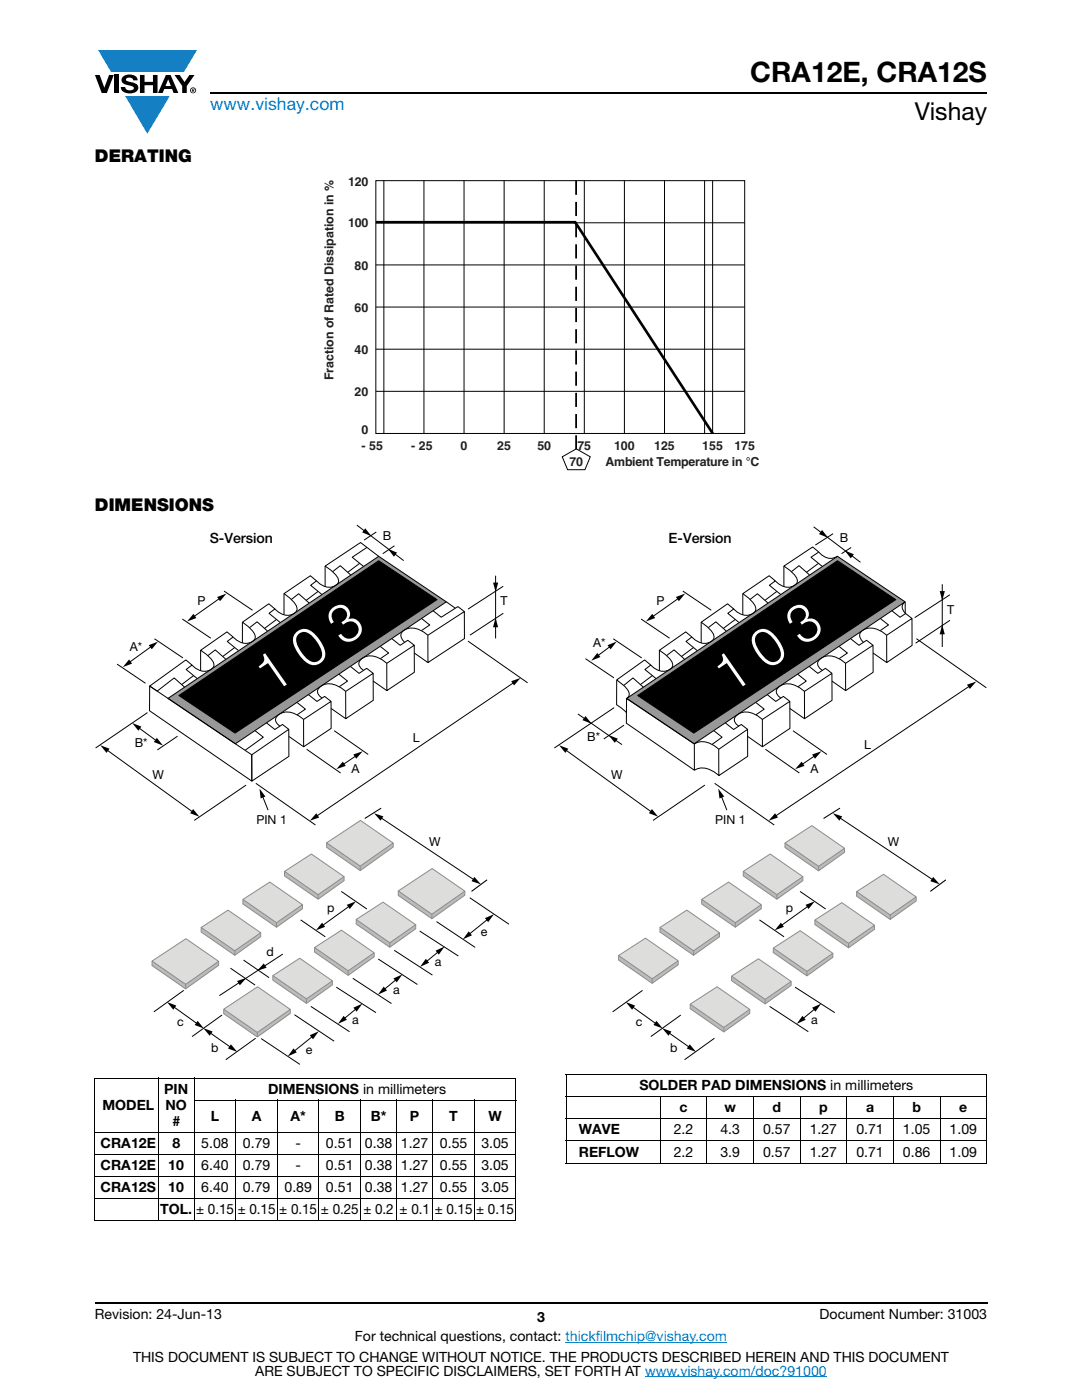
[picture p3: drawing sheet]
<svg xmlns="http://www.w3.org/2000/svg" width="216mm" height="279mm" viewBox="0 0 216 279" stroke-linecap="round" stroke-linejoin="round" font-family="sans-serif">
<g fill="#147fc3">
<path d="M19.6 10h19.7l-2.6 4.3h-1.1h-13.5z"/>
<path d="M25 19.2h8.9l-4.5 7.5z"/>
</g>
<g fill="#000">
<path d="M18.9 15h1l.9 2.5 1-2.5h.9l-1.4 3.6h-1zM22.9 15h.9v3.6h-.9zM24.6 15.3a2.1 2.1 0 0 1 2.8 .3l.1 .4h-.9a.79 .79 0 0 0-.7-.5 .79 .79 0 0 0-.8 .4l.3 .3 1 .2a1.08 1.08 0 0 1 1.2 1 1.08 1.08 0 0 1-1.1 1.2 1.73 1.73 0 0 1-2.4-1.2h.9a.96 .96 0 0 0 .8 .6 .96 .96 0 0 0 .9-.4 1.31 1.31 0 0 0-1.2-.6 1.03 1.03 0 0 1-1.1-.6 1.03 1.03 0 0 1 .2-1.1zM27.9 15h.9v1.3h1.7v-1.3h.9v3.6h-.9v-1.6h-1.7v1.6h-.9zM34.8 15h1.1l.9 1.4 1-1.4h1l-1.5 2.2v1.4h-.9v-1.4z"/>
<path d="M33.6 15.9l.5 1.3h-1.1zM33.1 15l-1.6 3.6h1l.3-.8h1.5l.3 .8h1l-1.6-3.6z"/>
<path d="M38.4 17.8h.2v.2h-.2zM38.3 17.7v.7h.1v-.3l.4 .3-.2-.3 .2-.2-.1-.2z"/>
<path d="M38.1 18a.46 .46 0 0 1 .9 0 .46 .46 0 0 1-.9 0zM37.9 18a.6 .6 0 0 0 1.2 0 .6 .6 0 0 0-1.2 0z"/>
</g>
<path d="M42 18.6h155M18.9 260h178.1" fill="none" stroke="#000" stroke-width=".36"/>
<path d="M112.8 267.9h32.3M128.7 274.8h36.3" fill="none" stroke="#007ec4" stroke-width=".2"/>
<path d="M64.4 35.1h87.1v58.7h-87.1z" fill="#fff"/>
<g fill="none" stroke="#000" stroke-width=".2">
<path d="M75 36.1h73.6v50.4h-73.6zM76.6 36.1v50.4M84.6 36.1v50.4M92.6 36.1v50.4M100.6 36.1v50.4M108.6 36.1v50.4M116.6 36.1v50.4M124.6 36.1v50.4M132.6 36.1v50.4M140.6 36.1v50.4M142.2 36.1v50.4M75 52.9h73.6"/>
<path d="M75 44.5h73.6M75 78.1h73.6M75 69.7h73.6M75 61.3h73.6M112.2 91.2l2.8-1.6 2.8 1.6-1.1 2.5h-3.4z"/>
</g>
<path d="M115 36.1v55" fill="none" stroke="#000" stroke-width=".35" stroke-dasharray="2.8 1.4" stroke-linecap="butt"/>
<path d="M75 44.4h39.8l27.4 42.1" fill="none" stroke="#000" stroke-width=".53"/>
<path d="M19 104.7h177.9v107.8h-177.9z" fill="#fff"/>
<path d="M33.5 139.4l42.1-28.4 13.5 9.1-42.1 28.3z" fill="#989898"/>
<path d="M29.9 136.9l20.3 13.7v5.3l-20.4-14.1zM33.5 139.4l42.1-28.4 13.5 9.1-42.1 28.3zM35.7 138.8l39.9-26.9 11.6 7.8-40.3 26.6z" fill="none" stroke="#000" stroke-width=".2"/>
<path d="M35.7 138.8l39.9-26.9 11.6 7.8-40.3 26.6z" fill="#000"/>
<path d="M30.3 191.8l13.3 .1v.8l-6.6 4.7-6.7-4.7z" fill="#babbba"/>
<path d="M30.3 191.8v.9l6.7 4.7 6.6-4.7v-.8M37 196.4v1" fill="none" stroke="#8c8c8c" stroke-width=".2"/>
<path d="M40.1 185.1l11.9 1.1v.8l-5.2 3.6-6.7-4.6z" fill="#babbba"/>
<path d="M40.1 185.1v.9l6.7 4.6 5.2-3.6v-.8M46.8 189.7v.9" fill="none" stroke="#8c8c8c" stroke-width=".2"/>
<path d="M30.3 191.8l6.8-4.5 6.5 4.6-6.6 4.5z" fill="#dddddc"/>
<path d="M30.3 191.8l6.8-4.5 6.5 4.6-6.6 4.5z" fill="none" stroke="#8c8c8c" stroke-width=".2"/>
<path d="M40.1 185.1l5.4-3.5 6.5 4.6-5.2 3.5z" fill="#dddddc"/>
<path d="M40.1 185.1l5.4-3.5 6.5 4.6-5.2 3.5z" fill="none" stroke="#8c8c8c" stroke-width=".2"/>
<path d="M48.5 179.5l11.9 1.1v.8l-5.2 3.6-6.7-4.6z" fill="#babbba"/>
<path d="M48.5 179.5v.9l6.7 4.6 5.2-3.6v-.8M55.2 184.1v.9" fill="none" stroke="#8c8c8c" stroke-width=".2"/>
<path d="M48.5 179.5l5.3-3.5 6.6 4.6-5.2 3.5z" fill="#dddddc"/>
<path d="M48.5 179.5l5.3-3.5 6.6 4.6-5.2 3.5z" fill="none" stroke="#8c8c8c" stroke-width=".2"/>
<path d="M56.8 173.9l11.9 1.1v.8l-5.2 3.7-6.7-4.7z" fill="#babbba"/>
<path d="M56.8 173.9v.9l6.7 4.7 5.2-3.7v-.8M63.5 178.6v.9" fill="none" stroke="#8c8c8c" stroke-width=".2"/>
<path d="M56.8 173.9l5.3-3.5 6.6 4.6-5.2 3.6z" fill="#dddddc"/>
<path d="M56.8 173.9l5.3-3.5 6.6 4.6-5.2 3.6z" fill="none" stroke="#8c8c8c" stroke-width=".2"/>
<path d="M65.2 168.2l13.3 .1v.8l-6.6 4.6-6.7-4.6z" fill="#babbba"/>
<path d="M65.2 168.2v.9l6.7 4.6 6.6-4.6v-.8M71.9 172.8v.9" fill="none" stroke="#8c8c8c" stroke-width=".2"/>
<path d="M65.2 168.2l6.7-4.5 6.6 4.6-6.6 4.5z" fill="#dddddc"/>
<path d="M65.2 168.2l6.7-4.5 6.6 4.6-6.6 4.5z" fill="none" stroke="#8c8c8c" stroke-width=".2"/>
<path d="M44.6 201.4l13.3 .1v.8l-6.6 4.6-6.7-4.6z" fill="#babbba"/>
<path d="M44.6 201.4v.9l6.7 4.6 6.6-4.6v-.8M51.3 206v.9" fill="none" stroke="#8c8c8c" stroke-width=".2"/>
<path d="M54.4 194.7l11.9 1.1v.8l-5.2 3.7-6.7-4.7z" fill="#babbba"/>
<path d="M54.4 194.7v.9l6.7 4.7 5.2-3.7v-.8M61.1 199.4v.9" fill="none" stroke="#8c8c8c" stroke-width=".2"/>
<path d="M44.6 201.4l6.8-4.5 6.5 4.6-6.6 4.5z" fill="#dddddc"/>
<path d="M44.6 201.4l6.8-4.5 6.5 4.6-6.6 4.5z" fill="none" stroke="#8c8c8c" stroke-width=".2"/>
<path d="M54.4 194.7l5.4-3.5 6.5 4.6-5.2 3.6z" fill="#dddddc"/>
<path d="M54.4 194.7l5.4-3.5 6.5 4.6-5.2 3.6z" fill="none" stroke="#8c8c8c" stroke-width=".2"/>
<path d="M62.8 189.1l11.9 1.1v.8l-5.2 3.6-6.7-4.6z" fill="#babbba"/>
<path d="M62.8 189.1v.9l6.7 4.6 5.2-3.6v-.8M69.5 193.7v.9" fill="none" stroke="#8c8c8c" stroke-width=".2"/>
<path d="M62.8 189.1l5.3-3.5 6.6 4.6-5.2 3.5z" fill="#dddddc"/>
<path d="M62.8 189.1l5.3-3.5 6.6 4.6-5.2 3.5z" fill="none" stroke="#8c8c8c" stroke-width=".2"/>
<path d="M71.1 183.5l11.9 1.1v.8l-5.2 3.7-6.7-4.7z" fill="#babbba"/>
<path d="M71.1 183.5v.9l6.7 4.7 5.2-3.7v-.8M77.8 188.1v1" fill="none" stroke="#8c8c8c" stroke-width=".2"/>
<path d="M71.1 183.5l5.3-3.5 6.6 4.6-5.2 3.5z" fill="#dddddc"/>
<path d="M71.1 183.5l5.3-3.5 6.6 4.6-5.2 3.5z" fill="none" stroke="#8c8c8c" stroke-width=".2"/>
<path d="M79.5 177.8l13.3 .1v.8l-6.6 4.7-6.7-4.7z" fill="#babbba"/>
<path d="M79.5 177.8v.9l6.7 4.7 6.6-4.7v-.8M86.2 182.5v.9" fill="none" stroke="#8c8c8c" stroke-width=".2"/>
<path d="M79.5 177.8l6.7-4.5 6.6 4.6-6.6 4.6z" fill="#dddddc"/>
<path d="M79.5 177.8l6.7-4.5 6.6 4.6-6.6 4.6z" fill="none" stroke="#8c8c8c" stroke-width=".2"/>
<path d="M68.1 177.9l5.1 3.5M36.7 197.6l-6 4.3M46 193.2l4.9 3.4M48.6 191.6l5.1 3.5M60 183.6l4.9 3.4M44.3 202.6l-6 4.3M51 207.2l-6 4.3" fill="none" stroke="#000" stroke-width=".2"/>
<path d="M72.8 163.3l3.3-2z" fill="#dddddc"/>
<path d="M76.1 161.3l-3.3 2" fill="none" stroke="#000" stroke-width=".2"/>
<path d="M94.1 177.9l3.1-2.3z" fill="#babbba"/>
<g fill="none" stroke="#000" stroke-width=".2">
<path d="M43.9 119.4l-5.3 3.7M44.7 118l5.7 3.8M56.7 118.5v4.2M58.1 119.6l1.5-1.1 2.1 1.8M63.5 118l-2.4 1.8M64.2 118.6l-2.2-1.8 1.2-.9-1.3-1-5.2 3.6 .6 .4a5.5 5.5 0 0 1 1.9 2.3 1.64 1.64 0 0 1-2.1 1.6 4 4 0 0 1-2.2-1.3M64.9 113v4.1M66.4 114.1l1.5-1.2 2.1 1.8M71.2 104.8l9.3 7.1M71.8 112.4l-2.4 1.8M73.2 109.2l-2.9 2 2.2 1.8M75.1 106.2l-2.5 1.6"/>
<path d="M75.6 111l-3.7-2.7-7 4.7 .6 .4a5.5 5.5 0 0 1 2 2.2 1.62 1.62 0 0 1-2.1 1.6 4 4 0 0 1-2.2-1.3M78.7 108.9l-2.3 1.6M98.9 114.9v12.5M100.4 117l-7 4.6M23.4 132.5l5.6 3.9M30.3 129l-4.5 3.2M30.8 127.5l5.7 3.8M36.4 123.5l5.7 3.9M38.6 134.8l-2.4 1.8M39.4 135.4l-2.3-1.8 1.2-.9-1.2-1-7.2 5.2 1.5 1 3.4-2.6 2 1.8M40 129.8v4.1M41.5 130.8l1.5-1.1 2 1.8"/>
<path d="M46.5 127.1l-1.2 .9 2.3 1.8M46.5 127.1l-1.2-1-5.3 3.7 .6 .4a5.4 5.4 0 0 1 2.1 2.2 1.63 1.63 0 0 1-2.2 1.6 3.9 3.9 0 0 1-2.2-1.3M46.8 129.2l-2.4 1.8M48.4 124.2v4.1M49.8 125.2l1.5-1.1 2.1 1.8M55.2 123.6l-2.4 1.8M55.9 124.2l-2.2-1.8 1.2-.9-1.3-1-5.2 3.7 .6 .4a5.3 5.3 0 0 1 1.9 2.2 1.65 1.65 0 0 1-2.1 1.6 4 4 0 0 1-2.3-1.3M61.6 138.6l1.6 1.4 1.6-1 1.2 1M67.6 134.5l1.7 1.4-1.6 1.1M69 138l-.5-.4a3.9 3.9 0 0 0-4.4-.7l-.6 .5a1.46 1.46 0 0 0 .8 1.9M69 138l5.5-3.6v5.4l-5.5 3.6zM69.9 133l1.7 1.4 1.6-1 1.2 1"/>
<path d="M74.5 135.9l2.7 1.9M75.9 129l1.6 1.3-1.6 1.1M77.2 132.4l-.5-.4a3.9 3.9 0 0 0-4.4-.6l-.5 .5a1.52 1.52 0 0 0 .7 1.9M77.2 132.4l5.5-3.6v5.4l-5.5 3.6zM78.2 127.5l1.6 1.3 1.6-1 1.2 1M82.7 130.3l2.7 1.9M84.1 123.4l1.6 1.3-1.6 1.1M85.4 126.8l-.5-.4a3.8 3.8 0 0 0-4.3-.6 1.49 1.49 0 0 0 .1 2.4M85.4 126.8l7.3-4.8v5.4l-7.3 4.8zM86.4 121.9l1.6 1.3 3.4-2.1 1.3 .9M89.1 120.1l1.8 1.3M93.4 127.9l11.9 8.4"/>
<path d="M100.4 122.4l-6.6 4.4M102.6 136.2l-39.5 26.7M21.3 149.6l17.2 12.5M27.6 145.2l3.7 2.7M29.4 142.2l-10.3 7.1M35.4 146.9l-4 2.8M49.1 156.7l-10.3 7M50.2 150.6l7.4-5v5.3l-7.4 5zM50.9 145.8l1.6 1.3-3.6 2.6M51 156.3l12 8.3M52.4 158.8l1.1 2.9M53.2 144.3l1.6 1.3 1.6-1 1.2 1"/>
<path d="M57.7 147l2.9 2M59.3 140.2l1.6 1.3-1.6 1.1M60.6 143.6l-.5-.4a3.9 3.9 0 0 0-4.4-.6l-.5 .5a1.4 1.4 0 0 0 .7 1.8M60.6 143.6l5.5-3.6v5.4l-5.5 3.6zM61.2 149.5l6.8 4.8M66.1 141.4l2.9 2M66.7 145.8l6.8 4.8M71.1 150.8l-2.7 1.8M75.9 163.2l18.8 12.4M93.7 179.2l7.9 5.2M97.2 175.6l-3.1 2.3M56.4 190.4l-12.6 8.3"/>
<path d="M67.1 197l7.9 5.1M69.8 180.8l-5.5 4M70.4 195.2l7.7 5.1M75.5 191.4l7.8 5.1M78.7 189.7l7.6 4.9M79.1 195.5l-2.5 2M83.7 185.8l7.8 5M87.1 183.9l7.7 5.2M87.5 189.9l-2.5 2.1M97.4 183.4l-3.8 3.1M34.6 200.9l4.8 3.5M41.9 206.1l4.2 2.9"/>
<path d="M52.1 207.3l7.7 5.1M58.8 202.5l7.9 5.3M62 200.8l7.7 5.1M62.4 206.8l-3.8 3M71.1 201.3l-2.5 2"/>
</g>
<g fill="#000">
<path d="M43.3 119.1l1.9-.6-1.3 1.5zM72.9 105.4l1.2 1.6-1.8-.8zM77.4 109.5l1.8 .8-.6 .8zM98.4 116.3h1l-.5 1.9zM25.8 131.6l.6 .8-1.9 .7zM29.7 128.8l1.8-.7-1.2 1.5zM38.6 122.5l.6 .8-1.9 .7zM98.9 123.3l.5 1.9h-1zM102 135.9l1.9-.6-1.3 1.5zM20 148.7l1.9 .7-.6 .9zM26.4 144.3l1.8 .7-.6 .8zM31.3 147.3l1.2 1.5-1.8-.7z"/>
<path d="M51.8 157.4l1.2 1.6-1 .3zM68.4 152l.6 .9-1.9 .6zM70.5 150.6l1.9-.7-1.3 1.5zM38.5 161.5l1.3 1.5-1.9-.7zM63.1 162.3l.6 .9-1.9 .6zM74.6 162.3l1.9 .6-.6 .9zM94.7 175l1.3 1.5-1.9-.6zM47.3 195.8l1.9-.6-1.3 1.4zM52.6 192.3l.6 .8-1.9 .6zM64.3 184.1l.6 .9-1.9 .7zM69.2 180.6l1.8-.7-1.2 1.5zM76.6 196.9l.6 .8-1.8 .8z"/>
<path d="M78.5 195.3l1.8-.8-1.1 1.6zM85 191.3l.6 .8-1.8 .9zM86.9 189.7l1.8-.8-1.1 1.6zM93.5 185.9l.7 .8-1.8 .8zM96.8 183.2l1.8-.8-1.2 1.6zM33.3 200l1.9 .7-.6 .8zM39.4 203.7l1.3 1.6-1.9-.7zM40.6 205.2l1.8 .7-.6 .8zM46.1 208.4l1.3 1.5-1.9-.6zM58.6 209.2l.6 .8-1.8 .8zM61.8 206.6l1.8-.8-1.1 1.6zM68.6 202.7l.6 .8-1.8 .8z"/>
<path d="M70.5 201.1l1.8-.8-1.1 1.6z"/>
</g>
<path d="M125.1 139.4l42-28.4 13.5 9.1-42.1 28.3z" fill="#989898"/>
<path d="M125 139.4l13.5 9.1 .1 5.2-13.6-9.4zM125.1 139.4l42-28.4 13.5 9.1-42.1 28.3zM127.2 138.8l39.9-26.9 11.6 7.8-40.3 26.6z" fill="none" stroke="#000" stroke-width=".2"/>
<path d="M127.2 138.8l39.9-26.9 11.6 7.8-40.3 26.6z" fill="#000"/>
<path d="M131.7 185.1l11.9 1.1v.8l-5.2 3.6-6.7-4.6z" fill="#babbba"/>
<path d="M131.7 185.1v.9l6.7 4.6 5.2-3.6v-.8M138.4 189.7v.9" fill="none" stroke="#8c8c8c" stroke-width=".2"/>
<path d="M131.7 185.1l5.3-3.5 6.6 4.6-5.2 3.5z" fill="#dddddc"/>
<path d="M131.7 185.1l5.3-3.5 6.6 4.6-5.2 3.5z" fill="none" stroke="#8c8c8c" stroke-width=".2"/>
<path d="M140 179.5l11.9 1.1v.8l-5.2 3.6-6.7-4.6z" fill="#babbba"/>
<path d="M140 179.5v.9l6.7 4.6 5.2-3.6v-.8M146.7 184.1v.9" fill="none" stroke="#8c8c8c" stroke-width=".2"/>
<path d="M140 179.5l5.4-3.5 6.5 4.6-5.2 3.5z" fill="#dddddc"/>
<path d="M140 179.5l5.4-3.5 6.5 4.6-5.2 3.5z" fill="none" stroke="#8c8c8c" stroke-width=".2"/>
<path d="M148.3 173.9l11.9 1.1v.8l-5.2 3.7-6.7-4.7z" fill="#babbba"/>
<path d="M148.3 173.9v.9l6.7 4.7 5.2-3.7v-.8M155 178.6v.9" fill="none" stroke="#8c8c8c" stroke-width=".2"/>
<path d="M148.3 173.9l5.4-3.5 6.5 4.6-5.2 3.6z" fill="#dddddc"/>
<path d="M148.3 173.9l5.4-3.5 6.5 4.6-5.2 3.6z" fill="none" stroke="#8c8c8c" stroke-width=".2"/>
<path d="M159.6 177.9l5.2 3.5M128.2 197.6l-6 4.3M151.5 183.6l5 3.4M135.8 202.6l-5.9 4.3M142.6 207.2l-6 4.3" fill="none" stroke="#000" stroke-width=".2"/>
<path d="M164.3 163.3l3.3-2z" fill="#dddddc"/>
<path d="M167.6 161.3l-3.3 2" fill="none" stroke="#000" stroke-width=".2"/>
<path d="M185.6 177.9l3.1-2.3z" fill="#babbba"/>
<g fill="none" stroke="#000" stroke-width=".2">
<path d="M135.5 119.4l-5.3 3.7M136.2 118l5.7 3.8M148.2 118.5v4.2M149.7 119.6l1.4-1.1 2.1 1.8M155 118l-2.4 1.8M155.8 118.6l-2.3-1.8 1.2-.9-1.2-1-5.3 3.6 .6 .4a5.5 5.5 0 0 1 2 2.3 1.64 1.64 0 0 1-2.1 1.6 4 4 0 0 1-2.3-1.3M156.4 113v4.1M157.9 114.1l1.5-1.2 2.1 1.8M162.4 105.1l9.3 7.1M163.3 112.4l-2.4 1.8M163.4 110.2l-1.6 1 2.3 1.8M166.2 106.5l-3.5 2.3"/>
<path d="M167.1 111a2.78 2.78 0 0 1-3.7-.8l-1.2-1-5.8 3.8 .6 .4a5.5 5.5 0 0 1 2.1 2.2 1.62 1.62 0 0 1-2.1 1.6 4 4 0 0 1-2.3-1.3M169.9 109.3l-2 1.2M188 116.6v12.5M189.5 118.7l-7 4.6M116.8 131.5l5.7 3.8M121.8 129l-2.6 1.9M122.4 127.5l5.6 3.8M123.1 135.7l-.1 5 2 1.5M124.5 136.8a2.17 2.17 0 0 1 .9 2.2l-.3 .4M127.9 123.5l5.7 3.9M130.2 134.8l-2.4 1.8M130.9 135.4l-2.2-1.8 1.2-.9-1.3-1-5.5 4 1.4 1.1 1.8-1.5 2.1 1.8"/>
<path d="M131.6 129.8v4.1M133 130.8l1.5-1.1 2.1 1.8M138.1 127.1l-1.2 .9 2.2 1.8M138.1 127.1l-1.3-1-5.2 3.7 .6 .4a5.4 5.4 0 0 1 2 2.2 1.63 1.63 0 0 1-2.1 1.6 3.9 3.9 0 0 1-2.2-1.3M138.4 129.2l-2.4 1.8M139.9 124.2v4.1M141.4 125.2l1.4-1.1 2.1 1.8M146.7 123.6l-2.4 1.8M147.5 124.2l-2.3-1.8 1.2-.9-1.2-1-5.3 3.7 .6 .4a5.3 5.3 0 0 1 1.9 2.2 1.65 1.65 0 0 1-2.1 1.6 4 4 0 0 1-2.2-1.3M153.1 138.6l1.7 1.4 1.5-1 1.3 1M159.2 134.5l1.7 1.4-1.7 1.1M160.5 138l5.5-3.6v5.4l-5.5 3.6z"/>
<path d="M160.5 138l-.4-.4a3.9 3.9 0 0 0-4.5-.7l-.5 .5a1.46 1.46 0 0 0 .7 1.9M161.5 133l1.7 1.4 1.5-1 1.3 1M166 135.9l2.7 1.9M167.4 129l1.7 1.3-1.7 1.1M168.7 132.4l5.5-3.6v5.4l-5.5 3.6zM168.7 132.4l-.4-.4a3.9 3.9 0 0 0-4.4-.6l-.6 .5a1.52 1.52 0 0 0 .8 1.9M169.7 127.5l1.7 1.3 1.5-1 1.3 1M174.2 130.3l2.7 1.9M175.6 123.4l1.7 1.3-1.7 1.1M176.9 126.8l5.1-3.4v5.4l-5.1 3.4zM176.9 126.8l-.4-.4a3.8 3.8 0 0 0-4.4-.6 1.49 1.49 0 0 0 .2 2.4M177.9 121.9l1.7 1.3 1.1-.8 1.3 1"/>
<path d="M180.6 120.1a1.49 1.49 0 0 0 .2 2.4M180.6 120.1v2.3M182.9 127.5l13.9 9.8M189.6 123.8l-6.9 4.6M193.5 136.9l-38.8 26M112.8 149.6l17.3 12.5M115.3 142.5l8.8 6.1M122.6 141.2l-12 8.1M124.5 144.7l-4 2.8M138.6 148.5a4 4 0 0 1 4.7 .9l.1 .1M138.6 153.7a4 4 0 0 1 4.7 .9l.1 .2M140.6 156.7l-10.3 7"/>
<path d="M142.4 145.8l1.7 1.3-2 1.5M142.6 156.3l11.9 8.4M143.4 149.5l5.8-3.9v5.3l-5.8 3.9zM143.9 158.8l1.1 2.9M144.7 144.3l1.7 1.3 1.5-1 1.3 1M149.2 147l2.9 2M150.8 140.2l1.7 1.3-1.7 1.1M152.1 143.6l-.4-.4a3.9 3.9 0 0 0-4.4-.6l-.6 .5a1.4 1.4 0 0 0 .7 1.8M152.1 143.6l5.5-3.6v5.4l-5.5 3.6zM152.7 149.5l6.8 4.8M157.6 141.4l2.9 2M158.2 145.8l6.8 4.8"/>
<path d="M162.6 150.8l-2.6 1.8M167.5 163.2l18.7 12.4M188.7 175.6l-3.1 2.3M158.6 197l8 5.1M161.3 180.8l-5.5 4M126.1 200.9l4.9 3.5M133.4 206.1l4.2 2.9M153.6 200.8l7.7 5.1M162.7 201.3l-2.5 2"/>
</g>
<g fill="#000">
<path d="M134.9 119.1l1.8-.6-1.2 1.5zM164 105.8l1.2 1.5-1.8-.7zM168.6 109.9l1.8 .7-.6 .8zM187.5 118h1l-.5 1.9zM119.2 130.3l.6 .8-1.8 .8zM121.2 128.8l1.9-.8-1.3 1.6zM130.1 122.5l.6 .8-1.8 .7zM188 124.7l.5 1.9h-1zM192.9 136.6l1.9-.6-1.3 1.5zM111.6 148.7l1.8 .7-.6 .9zM116.8 142.9l1.3 1.5-1.9-.7zM121.4 146.7l1.9 .7-.6 .8z"/>
<path d="M143.3 157.4l1.2 1.6-.9 .3zM160 152l.5 .9-1.8 .6zM162 150.6l1.9-.7-1.3 1.5zM130.1 161.5l1.2 1.5-1.8-.7zM154.7 162.3l.5 .9-1.8 .6zM166.2 162.3l1.9 .6-.6 .9zM186.2 175l1.3 1.5-1.9-.6zM155.8 184.1l.6 .9-1.8 .7zM160.7 180.6l1.9-.7-1.3 1.5zM124.9 200l1.8 .7-.6 .8zM131 203.7l1.2 1.6-1.8-.7zM132.1 205.2l1.9 .7-.6 .8z"/>
<path d="M137.6 208.4l1.3 1.5-1.9-.6zM160.1 202.7l.7 .8-1.8 .8zM162.1 201.1l1.8-.8-1.2 1.6z"/>
</g>
<path d="M123.4 190.7l11.9 1v.8l-5.2 3.7-6.7-4.6z" fill="#babbba"/>
<path d="M123.4 190.7v.9l6.7 4.6 5.2-3.7v-.8M130.1 195.3v.9" fill="none" stroke="#8c8c8c" stroke-width=".2"/>
<path d="M123.4 190.7l5.4-3.5 6.5 4.5-5.2 3.6z" fill="#dddddc"/>
<path d="M123.4 190.7l5.4-3.5 6.5 4.5-5.2 3.6z" fill="none" stroke="#8c8c8c" stroke-width=".2"/>
<path d="M156.6 168.2l11.9 1.1v.8l-5.2 3.7-6.7-4.7z" fill="#babbba"/>
<path d="M156.6 168.2v.9l6.7 4.7 5.2-3.7v-.8M163.3 172.9v.9" fill="none" stroke="#8c8c8c" stroke-width=".2"/>
<path d="M156.6 168.2l5.4-3.4 6.5 4.5-5.2 3.6z" fill="#dddddc"/>
<path d="M156.6 168.2l5.4-3.4 6.5 4.5-5.2 3.6z" fill="none" stroke="#8c8c8c" stroke-width=".2"/>
<path d="M146 194.8l11.9 1.1v.8l-5.2 3.7-6.7-4.7z" fill="#babbba"/>
<path d="M146 194.8v.9l6.7 4.7 5.2-3.7v-.8M152.7 199.5v.9" fill="none" stroke="#8c8c8c" stroke-width=".2"/>
<path d="M146 194.8l5.3-3.5 6.6 4.6-5.2 3.6z" fill="#dddddc"/>
<path d="M146 194.8l5.3-3.5 6.6 4.6-5.2 3.6z" fill="none" stroke="#8c8c8c" stroke-width=".2"/>
<path d="M154.3 189.2l11.9 1.1v.8l-5.2 3.7-6.7-4.7z" fill="#babbba"/>
<path d="M154.3 189.2v.9l6.7 4.7 5.2-3.7v-.8M161 193.9v.9" fill="none" stroke="#8c8c8c" stroke-width=".2"/>
<path d="M154.3 189.2l5.4-3.5 6.5 4.6-5.2 3.6z" fill="#dddddc"/>
<path d="M154.3 189.2l5.4-3.5 6.5 4.6-5.2 3.6z" fill="none" stroke="#8c8c8c" stroke-width=".2"/>
<path d="M162.6 183.6l11.9 1.1v.8l-5.2 3.7-6.7-4.7z" fill="#babbba"/>
<path d="M162.6 183.6v.9l6.7 4.7 5.2-3.7v-.8M169.3 188.3v.9" fill="none" stroke="#8c8c8c" stroke-width=".2"/>
<path d="M162.6 183.6l5.4-3.5 6.5 4.6-5.2 3.6z" fill="#dddddc"/>
<path d="M162.6 183.6l5.4-3.5 6.5 4.6-5.2 3.6z" fill="none" stroke="#8c8c8c" stroke-width=".2"/>
<path d="M137.7 200.4l11.9 1.1v.8l-5.2 3.6-6.7-4.6z" fill="#babbba"/>
<path d="M137.7 200.4v.9l6.7 4.6 5.2-3.6v-.8M144.4 205v.9" fill="none" stroke="#8c8c8c" stroke-width=".2"/>
<path d="M137.7 200.4l5.4-3.5 6.5 4.6-5.2 3.5z" fill="#dddddc"/>
<path d="M137.7 200.4l5.4-3.5 6.5 4.6-5.2 3.5z" fill="none" stroke="#8c8c8c" stroke-width=".2"/>
<path d="M170.9 178l11.9 1v.8l-5.2 3.7-6.7-4.6z" fill="#babbba"/>
<path d="M170.9 178v.9l6.7 4.6 5.2-3.7v-.8M177.6 182.6v.9" fill="none" stroke="#8c8c8c" stroke-width=".2"/>
<path d="M170.9 178l5.4-3.5 6.5 4.5-5.2 3.6z" fill="#dddddc"/>
<path d="M170.9 178l5.4-3.5 6.5 4.5-5.2 3.6z" fill="none" stroke="#8c8c8c" stroke-width=".2"/>
<g fill="none" stroke="#000" stroke-width=".2">
<path d="M18.9 215.2h84.1M18.9 215.3v28.2M31.6 215.1v28.6M38.7 219.6h64.3M38.8 215.1v28.6M47.1 219.5v24.2M55.4 219.5v24.2M63.6 219.5v24.2M71.9 219.5v24.2M79.2 219.5v24.2M86.4 219.5v24.2M94.7 219.5v24.2"/>
<path d="M103 215.3v28.2M112.9 214.5h84.1M112.9 218.9h84.1M112.9 214.6v17.4M131.7 218.8v13.4M141.1 218.8v13.4M150.3 218.8v13.4M159.7 218.8v13.4M169 218.8v13.4M178.3 218.8v13.4M187.6 218.8v13.4M196.9 214.6v17.4"/>
<path d="M18.9 225.9h84.1M18.9 230.3h84.1M18.9 234.8h84.1M18.9 239.2h84.1M112.9 223.3h84.1M112.9 227.7h84.1M112.9 232.1h84.1M18.9 243.6h84.1"/>
</g>
<g font-size="10.8" fill="#fff">
<text x="54.3" y="138.6" transform="rotate(-34 54.3 138.6)">1 0 3</text>
<text x="145.8" y="138.6" transform="rotate(-34 145.8 138.6)">1 0 3</text>
</g>
<text font-size="5.6" x="149.7" y="16.4">CRA12E, CRA12S</text>
<text font-size="4.9" x="182.5" y="24">Vishay</text>
<text font-size="3.5" fill="#007ec4" x="42" y="21.9">www.vishay.com</text>
<g font-size="3.5">
<text x="18.9" y="32.3">DERATING</text>
<text x="18.9" y="101.9">DIMENSIONS</text>
</g>
<g font-size="2.8">
<text x="41.8" y="108.4">S-Version</text>
<text x="133.4" y="108.4">E-Version</text>
<text x="20.4" y="221.5">MODEL</text>
<text x="32.8" y="218.3">PIN</text>
<text x="33" y="221.5">NO</text>
<text x="53.5" y="218.3">DIMENSIONS in millimeters</text>
<text x="127.6" y="217.6">SOLDER PAD DIMENSIONS in millimeters</text>
<text x="135.6" y="222">c</text>
<text x="144.5" y="222">w</text>
<text x="154.1" y="222">d</text>
<text x="163.4" y="222">p</text>
<text x="172.8" y="222">a</text>
<text x="182.1" y="222">b</text>
<text x="191.4" y="222">e</text>
<text x="34.4" y="224.6">#</text>
<text x="42.1" y="223.7">L</text>
<text x="50.2" y="223.7">A</text>
<text x="58" y="223.7">A*</text>
<text x="66.8" y="223.7">B</text>
<text x="74" y="223.7">B*</text>
<text x="81.8" y="223.7">P</text>
<text x="89.6" y="223.7">T</text>
<text x="97.5" y="223.7">W</text>
<text x="115.5" y="226.4">WAVE</text>
<text x="134.4" y="226.4">2.2</text>
<text x="143.7" y="226.4">4.3</text>
<text x="152.3" y="226.4">0.57</text>
<text x="161.6" y="226.4">1.27</text>
<text x="170.9" y="226.4">0.71</text>
<text x="180.2" y="226.4">1.05</text>
<text x="189.5" y="226.4">1.09</text>
<text x="20.1" y="229">CRA12E</text>
<text x="20.1" y="233.5">CRA12E</text>
<text x="33.6" y="233.5">10</text>
<text x="34.4" y="229">8</text>
<text x="40.2" y="229">5.08</text>
<text x="40.2" y="233.5">6.40</text>
<text x="48.5" y="229">0.79</text>
<text x="48.5" y="233.5">0.79</text>
<text x="58.9" y="229">-</text>
<text x="58.9" y="233.5">-</text>
<text x="65" y="229">0.51</text>
<text x="65" y="233.5">0.51</text>
<text x="72.8" y="229">0.38 1.27</text>
<text x="72.8" y="233.5">0.38 1.27</text>
<text x="87.8" y="229">0.55</text>
<text x="87.8" y="233.5">0.55</text>
<text x="96.1" y="229">3.05</text>
<text x="96.1" y="233.5">3.05</text>
<text x="115.5" y="230.8">REFLOW</text>
<text x="134.4" y="230.8">2.2</text>
<text x="143.7" y="230.8">3.9</text>
<text x="152.3" y="230.8">0.57</text>
<text x="161.6" y="230.8">1.27</text>
<text x="170.9" y="230.8">0.71</text>
<text x="180.2" y="230.8">0.86</text>
<text x="189.5" y="230.8">1.09</text>
<text x="20.1" y="237.9">CRA12S</text>
<text x="33.6" y="237.9">10</text>
<text x="40.2" y="237.9">6.40</text>
<text x="48.5" y="237.9">0.79</text>
<text x="56.8" y="237.9">0.89</text>
<text x="65" y="237.9">0.51</text>
<text x="72.8" y="237.9">0.38 1.27</text>
<text x="87.8" y="237.9">0.55</text>
<text x="96.1" y="237.9">3.05</text>
<text x="32" y="242.3">TOL.</text>
<text x="39.1" y="242.3">± 0.15 ± 0.15 ± 0.15 ± 0.25 ± 0.2 ± 0.1 ± 0.15 ± 0.15</text>
<text x="18.9" y="263.3">Revision: 24-Jun-13</text>
<text x="107.2" y="263.8">3</text>
<text x="163.6" y="263.3">Document Number: 31003</text>
<text x="70.8" y="267.7">For technical questions, contact: thickfilmchip@vishay.com</text>
<text x="26.5" y="271.7">THIS DOCUMENT IS SUBJECT TO CHANGE WITHOUT NOTICE. THE PRODUCTS DESCRIBED HEREIN AND THIS DOCUMENT</text>
<text x="50.9" y="274.6">ARE SUBJECT TO SPECIFIC DISCLAIMERS, SET FORTH AT www.vishay.com/doc?91000</text>
</g>
<g font-size="2.5" fill="#231f20">
<text x="69.5" y="37.2">120</text>
<text x="69.5" y="45.3">100</text>
<text x="70.8" y="53.8">80</text>
<text x="70.8" y="62.2">60</text>
<text x="70.8" y="70.6">40</text>
<text x="66.6" y="75.9" transform="rotate(-90 66.6 75.9)">Fraction of Rated Dissipation in %</text>
<text x="70.8" y="79">20</text>
<text x="72.1" y="86.7">0</text>
<text x="72.2" y="89.7">- 55</text>
<text x="82.1" y="89.7">- 25</text>
<text x="91.9" y="89.7">0</text>
<text x="99.2" y="89.7">25</text>
<text x="107.2" y="89.7">50</text>
<text x="115.2" y="89.7">75</text>
<text x="122.5" y="89.7">100</text>
<text x="130.5" y="89.7">125</text>
<text x="140.1" y="89.7">155</text>
<text x="146.5" y="89.7">175</text>
<text x="113.6" y="93.1">70</text>
<text x="120.8" y="93">Ambient Temperature in °C</text>
</g>
<g font-size="2.5">
<text x="76.4" y="107.8">B</text>
<text x="167.5" y="108.2">B</text>
<text x="39.4" y="120.7">P</text>
<text x="99.9" y="120.8">T</text>
<text x="131" y="120.7">P</text>
<text x="189" y="122.5">T</text>
<text x="25.9" y="129.9">A*</text>
<text x="118.3" y="129.2">A*</text>
<text x="26.9" y="149">B*</text>
<text x="82.4" y="148">L</text>
<text x="117.2" y="147.9">B*</text>
<text x="172.4" y="149.5">L</text>
<text x="30.4" y="155.5">W</text>
<text x="70.1" y="154.3">A</text>
<text x="122" y="155.5">W</text>
<text x="161.7" y="154.3">A</text>
<text x="51.2" y="164.5">PIN 1</text>
<text x="142.7" y="164.4">PIN 1</text>
<text x="85.6" y="168.9">W</text>
<text x="177.2" y="168.9">W</text>
<text x="65.3" y="182">p</text>
<text x="156.8" y="182">p</text>
<text x="53.2" y="190.7">d</text>
<text x="95.9" y="186.9">e</text>
<text x="86.8" y="192.8">a</text>
<text x="78.5" y="198.5">a</text>
<text x="35.3" y="204.8">c</text>
<text x="42.1" y="209.9">b</text>
<text x="70.3" y="204.3">a</text>
<text x="126.9" y="204.8">c</text>
<text x="133.7" y="209.9">b</text>
<text x="161.8" y="204.3">a</text>
<text x="61" y="210.4">e</text>
</g>
</svg>
